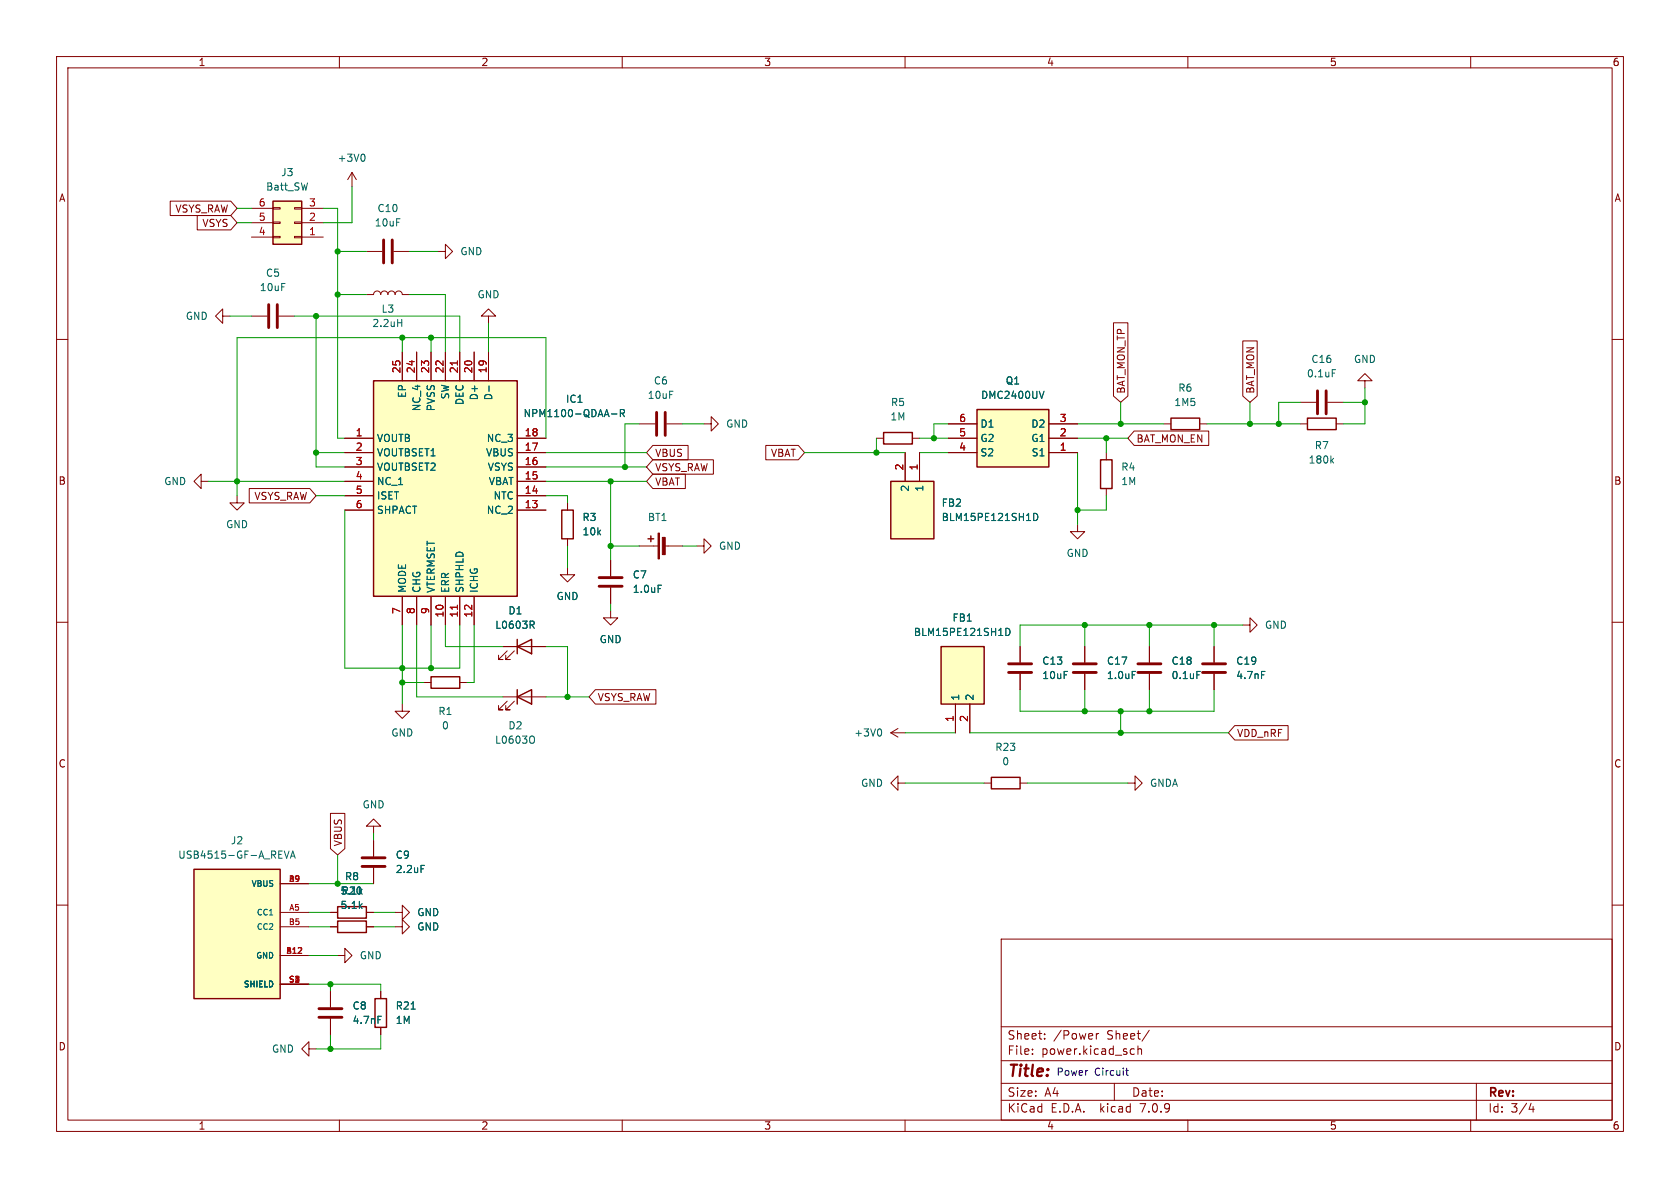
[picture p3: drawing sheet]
<svg xmlns="http://www.w3.org/2000/svg" width="297mm" height="210mm" viewBox="0 0 297 210" stroke-linecap="round" stroke-linejoin="round" font-family="sans-serif">
<g fill="none" stroke="#840000" stroke-width=".18">
<path d="M10 10h277v190h-277zM12 12h273v186h-273zM60 10v2M110 10v2M160 10v2M210 10v2M260 10v2M30.1 35.6h10.7l1.1 1.2-1.1 1.3h-10.7zM34.9 38.1h5.9l1.1 1.3-1.1 1.2h-5.9zM44.4 39.4h3.9M44.4 36.8h3.9M48.3 36.7h1.2v.3h-1.2z"/>
<path d="M48.3 39.2h1.2v.3h-1.2zM52.1 36.7h1.2v.3h-1.2zM52.1 39.2h1.2v.3h-1.2zM53.3 39.4h3.8M53.3 36.8h3.8M62.2 30.5l-.7 1.3M62.2 30.5v2.5M62.2 30.5l.8 1.3M10 60h2M39.4 55.9v-1.3l-1.3 1.3 1.3 1.3v-1.3h1.2M44.4 55.9h2.8M44.4 41.9h3.9"/>
<path d="M48.3 41.8h1.2v.2h-1.2zM49.3 55.9h2.8M52.1 41.8h1.2v.2h-1.2zM53.3 41.9h3.8M64.8 52.1h1.2a.64 .64 0 0 1 .7-.7 .64 .64 0 0 1 .6 .7 .64 .64 0 0 1 .6-.7 .64 .64 0 0 1 .7 .7 .64 .64 0 0 1 .6-.7 .64 .64 0 0 1 .6 .7 .64 .64 0 0 1 .7-.7 .64 .64 0 0 1 .6 .7h1.3M64.8 44.5h2.8M69.6 44.5h2.8M77.5 44.5h1.2v-1.3l1.3 1.3-1.3 1.2v-1.2M86.4 55.9h1.2l-1.2-1.3-1.3 1.3h1.3v1.3M196.8 57.1h2.6v12.9l-1.3 1.1-1.3-1.1zM285 60h2M61 77.5h5"/>
<path d="M71.1 62.2v5.1M73.7 62.2v5.1M76.2 62.2v5.1M78.7 62.2v5.1M81.3 62.2v5.1M83.8 62.2v5.1M86.4 62.2v5.1M91.4 77.5h5.1M113 74.9h2.8M115.4 78.7h6.2v2.6h-6.2l-1.1-1.3zM117.9 74.9h2.7M124.5 74.9h1.2v-1.2l1.3 1.2-1.3 1.3v-1.3"/>
<path d="M135.4 78.7h5.7l1.1 1.3-1.1 1.3h-5.7zM154.9 77.5h1.3M161.3 77.5h1.3M167.6 74.9h5.1M167.6 77.5h5.1M185.4 74.9h5.1M185.4 77.5h5.1M200.5 76.2h13.2v2.5h-13.2l-1.1-1.2zM205.7 74.9h1.3M212.1 74.9h1.3M219.7 60.3h2.6v9.7l-1.3 1.1-1.3-1.1zM229.9 74.9h1.2"/>
<path d="M229.9 71.1h2.8M234.7 71.1h2.8M236.2 74.9h1.3M241.3 67.3h1.3l-1.3-1.3-1.3 1.3h1.3v1.3M35.6 85.1v-1.3l-1.3 1.3 1.3 1.3v-1.3h1.2M41.9 87.6v1.3h1.3l-1.3 1.3-1.3-1.3h1.3M44.1 86.4h10.7l1.1 1.2-1.1 1.3h-10.7zM61 80h5M61 90.2h5M61 87.6h5M61 85.1h5M61 82.6h5"/>
<path d="M91.4 80h5.1M91.4 90.2h5.1M91.4 87.6h5.1M91.4 85.1h5.1M91.4 82.6h5.1M100.3 88.9v1.3M100.3 95.3v1.2M107.9 99.1v2.8M113 96.5h3.3M115.4 81.3h10.7v2.5h-10.7l-1.1-1.2zM115.4 83.8h5.8v2.6h-5.8l-1.1-1.3zM117.3 96.5h3.3"/>
<path d="M123.2 96.5h1.3v-1.2l1.2 1.2-1.2 1.3v-1.3M160 80v5.1M162.6 80v5.1M167.6 80h5.1M185.4 80h5.1M190.5 92.7v1.3h1.3l-1.3 1.3-1.3-1.3h1.3M195.6 80v1.3M195.6 86.4v1.2M10 110h2M71.1 105.4v5.1M73.7 105.4v5.1M76.2 105.4v5.1"/>
<path d="M78.7 105.4v5.1M81.3 105.4v5.1M83.8 105.4v5.1M88.9 114.3h7.6M89.7 115.1l-1.6 1.5h.8h-.8v-.8M90.9 115.1l-1.5 1.5h.8h-.8v-.8M100.3 100.3v1.3h1.3l-1.3 1.3-1.2-1.3h1.2M107.9 108v1.2h1.3l-1.3 1.3-1.2-1.3h1.2M107.9 103.9v2.8M180.3 114.3v2.8M180.3 119.1v2.8M191.8 114.3v2.8"/>
<path d="M191.8 119.1v2.8M203.2 114.3v2.8M203.2 119.1v2.8M214.6 114.3v2.8M214.6 119.1v2.8M219.7 110.5h1.3v-1.3l1.2 1.3-1.2 1.3v-1.3M285 110h2M71.1 124.5v1.2h1.3l-1.3 1.3-1.3-1.3h1.3M74.9 120.7h1.3M81.3 120.7h1.2M88.9 123.2h7.6M89.7 124l-1.6 1.5h.8h-.8v-.8"/>
<path d="M90.9 124l-1.5 1.5h.8h-.8v-.8M105.3 121.9h10.7v2.6h-10.7l-1.2-1.3zM157.5 129.5l1.2 .8M157.5 129.5h2.5M158.7 138.4v-1.2l-1.2 1.2 1.2 1.3v-1.3h1.3M158.7 128.8l-1.2 .7M168.9 124.5v5M171.4 124.5v5M174 138.4h1.3M180.3 138.4h1.3M199.4 138.4h1.3v-1.2l1.2 1.2-1.2 1.3v-1.3M218.3 128.3h9.4v2.5h-9.4l-1.1-1.3z"/>
<path d="M10 160h2M49.5 156.2h5.1M58.4 143.8h2.6v6.2l-1.3 1.1-1.3-1.1zM66 146.1h1.3l-1.3-1.3-1.2 1.3h1.2v1.2M66 148.6v2.8M66 153.4v2.8M285 160h2M49.5 161.3h5.1M49.5 163.8h5.1M49.5 168.9h5.1M49.5 174h5.1M58.4 161.3h1.3"/>
<path d="M58.4 163.8h1.3M58.4 175.3v2.8M59.7 168.9h1.3v-1.3l1.2 1.3-1.2 1.3v-1.3M64.8 161.3h1.2M64.8 163.8h1.2M67.3 175.3v1.2M69.8 161.3h1.3v-1.3l1.3 1.3-1.3 1.3v-1.3M69.8 163.8h1.3v-1.2l1.3 1.2-1.3 1.3v-1.3M177 166h108v32h-108zM54.6 185.4v-1.2l-1.3 1.2 1.3 1.3v-1.3h1.3M58.4 180.1v2.8M60 198v2"/>
<path d="M67.3 181.6v1.3M110 198v2M160 198v2M177 194.5h108M177 191.5h108M177 187.5h108M177 181.5h108M182.5 186.3v.1M182.5 185.5v.1M184.7 183.6v.1M184.7 182.8v.1M193.8 182.7v1"/>
<path d="M194.2 182.7l-.2 .1-.2 .2M197 191.5v3M200.1 185.4l.4 .1M200.5 186.3l-.4 .1M201.2 185.5l.2-.1 .3 .1 .1 .9M201.2 184.9v1.5M203.2 182.1l-1.3 2M210 198v2M260 198v2M261 191.5v6.5M270.7 195l-.4 1.1h.9M271 195.6v1"/>
</g>
<g fill="none" stroke="#006464" stroke-width=".18">
<path d="M64.2 27.2a.79 .79 0 0 1 0 1.3M70.3 57.1h.7M71 56.5v1.2M86.5 68.2v1M108.1 73.2h1M109.7 73.1l.6-.1 .1-.2-.1-.3-.6-.1v1.3M110 73.1l.4 .6M184.6 69.2l-.5 1.2M235.5 65.3h.6M182.7 90.7a.64 .64 0 0 1 .8 .7 .64 .64 0 0 1-.8 .6zM235.4 81.4l.4 .5M235.8 81l-.5 .5"/>
<path d="M93.7 109.8h.5l.2 .2-.1 .4-.6 .1M94 110.5l.4 .6M116.3 103.4h.7M177.8 111.1a.64 .64 0 0 1 .8 .6 .64 .64 0 0 1-.8 .6zM200.2 118.7h.6M211.6 118.7h.6M223 118.7h.6M94.2 130.1l.1 .1a.81 .81 0 0 1-.1 1.2M155.6 128.8a.79 .79 0 0 1 0 1.3M50.3 150.4l.4 1.3 .4-1.3M51.3 151.7l.5-1.3 .4 1.3M51.5 151.3h.6"/>
<path d="M74.4 153h.6M66.8 179.6h.6M72.7 178.4h.7"/>
</g>
<g fill="none" stroke="#840000" stroke-width=".25">
<path d="M48.3 35.6h5v7.6h-5zM66 67.3h25.4v38.1h-25.4zM156.2 76.5h5.1v2h-5.1zM172.7 72.4h12.7v10.2h-12.7zM207 73.9h5.1v2h-5.1zM231.1 73.9h5.1v2h-5.1zM99.3 90.2h2v5.1h-2zM114.6 95.3h1M115.1 94.7v1.1M157.5 85.1h7.6v10.2h-7.6zM194.6 81.3h2v5.1h-2zM76.2 119.6h5.1v2.1h-5.1z"/>
<path d="M91.4 114.3l2.6-1.3v2.6zM91.4 113v2.6M166.4 114.3h7.6v10.2h-7.6zM91.4 123.2l2.6-1.3v2.6zM91.4 121.9v2.6M175.3 137.4h5v2h-5zM34.3 153.7h15.2v22.8h-15.2zM59.7 160.3h5.1v2h-5.1zM59.7 162.8h5.1v2h-5.1zM66.3 176.5h2v5.1h-2z"/>
</g>
<g fill="none" stroke="#840000" stroke-width=".51">
<path d="M47.5 53.8v4.1M49 53.8v4.1M67.8 42.4v4.1M69.3 42.4v4.1M116.1 72.9v4.1M117.6 72.9v4.1M232.9 69.1v4.1M234.4 69.1v4.1M105.9 102.1h4.1M105.9 103.6h4.1M178.3 117.3h4.1M178.3 118.9h4.1"/>
<path d="M189.7 117.3h4.1M189.7 118.9h4.1M201.2 117.3h4M201.2 118.9h4M212.6 117.3h4.1M212.6 118.9h4.1M64 151.6h4.1M64 153.2h4.1M56.4 178.3h4.1M56.4 179.8h4.1"/>
</g>
<g fill="#ffffc2" stroke="#ffffc2" stroke-width=".18">
<path d="M34.3 153.7h15.2v22.8h-15.2z"/>
<path d="M166.4 114.3h7.6v10.2h-7.6z"/>
<path d="M48.3 35.6h5v7.6h-5z"/>
<path d="M172.7 72.4h12.7v10.2h-12.7z"/>
<path d="M157.5 85.1h7.6v10.2h-7.6z"/>
<path d="M66 67.3h25.4v38.1h-25.4z"/>
</g>
<g fill="#840000" stroke="#840000" stroke-width=".18">
<path d="M116.3 94.2h.3v4.6h-.3z"/>
<path d="M117.1 95h.5v3h-.5z"/>
</g>
<path d="M80.9 63.8v.7M80.9 107v.7" fill="none" stroke="#a90000" stroke-width=".18"/>
<path d="M199 189.2h.5M199.2 188.8v1.1l.3 .2" fill="none" stroke="#0000c2" stroke-width=".18"/>
<g fill="none" stroke="#009600" stroke-width=".18">
<path d="M41.9 39.4h2.5M41.9 36.8h2.5M57.1 36.8h2.6v40.7h1.3M62.2 33v6.4h-5.1M40.6 55.9h3.8M52.1 55.9h29.2v6.3M55.9 55.9v26.7h5.1M59.7 52.1h5.1M59.7 44.5h5.1M71.1 59.7v2.5M72.4 52.1h6.3v10.1M72.4 44.5h5.1"/>
<path d="M76.2 59.7v2.5M86.4 57.2v5M96.5 77.5v-17.8h-54.6v27.9M113 74.9h-2.5v7.7M120.6 74.9h3.9M154.9 77.5v2.5M162.6 77.5h5M167.6 74.9h-2.5v2.6M190.5 74.9h15.2M190.5 77.5h8.9M195.6 77.5v2.5M198.1 71.1v3.8"/>
<path d="M213.4 74.9h16.5M221 71.1v3.8M229.9 71.1h-3.8v3.8M237.5 71.1h3.8M241.3 68.6v6.3h-3.8M36.8 85.1h24.2M55.9 80h5.1M55.9 87.6h5.1M61 90.2v27.9h20.3v-7.6M96.5 87.6h3.8v1.3M96.5 80h17.8M96.5 82.6h17.8"/>
<path d="M96.5 85.1h17.8M100.3 96.5v3.8M107.9 96.5h5.1M107.9 85.1v14M120.6 96.5h2.6M142.2 80h17.8M162.6 80h5M190.5 80v12.7M195.6 87.6v2.6h-5.1M71.1 110.5v14M73.7 110.5v12.7h15.2M76.2 110.5v7.6"/>
<path d="M78.7 110.5v3.8h10.2M83.8 110.5v10.2h-1.3M96.5 114.3h3.8v8.9M107.9 106.7v1.3M191.8 110.5v3.8M203.2 110.5v3.8M214.6 110.5v3.8M219.7 110.5h-39.4v3.8M71.1 120.7h3.8M96.5 123.2h7.6M160 138.4h14M160 129.5h8.9"/>
<path d="M171.4 129.5h45.8M180.3 121.9v3.8h34.3v-3.8M181.6 138.4h17.8M191.8 121.9v3.8M198.1 125.7v3.8M203.2 121.9v3.8M54.6 156.2h11.4M59.7 151.1v5.1M66 147.3v1.3M54.6 163.8h3.8M54.6 174h12.7v1.3M54.6 168.9h5.1"/>
<path d="M54.6 161.3h3.8M58.4 174v1.3M66 163.8h3.8M66 161.3h3.8M58.4 182.9v2.5M67.3 182.9v2.5h-11.4"/>
</g>
<g fill="#009600" stroke="#009600" stroke-width=".18">
<circle cx="41.9" cy="85.1" r=".46"/>
<circle cx="59.7" cy="44.5" r=".46"/>
<circle cx="59.7" cy="52.1" r=".46"/>
<circle cx="71.1" cy="59.7" r=".46"/>
<circle cx="55.9" cy="55.9" r=".46"/>
<circle cx="203.2" cy="110.5" r=".46"/>
<circle cx="191.8" cy="110.5" r=".46"/>
<circle cx="154.9" cy="80" r=".46"/>
<circle cx="165.1" cy="77.5" r=".46"/>
<circle cx="71.1" cy="120.7" r=".46"/>
<circle cx="100.3" cy="123.2" r=".46"/>
<circle cx="76.2" cy="118.1" r=".46"/>
<circle cx="76.2" cy="59.7" r=".46"/>
<circle cx="55.9" cy="80" r=".46"/>
<circle cx="110.5" cy="82.6" r=".46"/>
<circle cx="107.9" cy="85.1" r=".46"/>
<circle cx="71.1" cy="118.1" r=".46"/>
<circle cx="107.9" cy="96.5" r=".46"/>
<circle cx="198.1" cy="74.9" r=".46"/>
<circle cx="226.1" cy="74.9" r=".46"/>
<circle cx="190.5" cy="90.2" r=".46"/>
<circle cx="241.3" cy="71.1" r=".46"/>
<circle cx="221" cy="74.9" r=".46"/>
<circle cx="195.6" cy="77.5" r=".46"/>
<circle cx="198.1" cy="125.7" r=".46"/>
<circle cx="203.2" cy="125.7" r=".46"/>
<circle cx="191.8" cy="125.7" r=".46"/>
<circle cx="198.1" cy="129.5" r=".46"/>
<circle cx="214.6" cy="110.5" r=".46"/>
<circle cx="58.4" cy="174" r=".46"/>
<circle cx="58.4" cy="185.4" r=".46"/>
<circle cx="59.7" cy="156.2" r=".46"/>
</g>
<text font-size="2.8" fill="#840000" x="178" y="190.9">Title:</text>
<g font-size="2.1" fill="#840000">
<text x="178" y="184">Sheet:</text>
<text x="186.2" y="184">/Power</text>
<text x="195.7" y="184">Sheet/</text>
<text x="178" y="186.7">File:</text>
<text x="184.1" y="186.7">power.kicad_sch</text>
<text x="178" y="196.9">KiCad</text>
<text x="178" y="194.1">Size:</text>
<text x="184.7" y="194.1">A4</text>
<text x="185.7" y="196.9">E.D.A.</text>
<text x="194.6" y="196.9">kicad</text>
<text x="200" y="194.1">Date:</text>
<text x="201.8" y="196.9">7.0.9</text>
<text x="263" y="194.3">Rev:</text>
<text x="263" y="196.9">Id:</text>
<text x="267.1" y="196.9">3/4</text>
</g>
<g font-size="1.8" fill="#840000">
<text x="35" y="11.9">1</text>
<text x="85" y="11.9">2</text>
<text x="135" y="11.9">3</text>
<text x="185" y="11.9">4</text>
<text x="235" y="11.9">5</text>
<text x="285" y="11.9">6</text>
<text x="10.3" y="35.9">A</text>
<text x="285.3" y="35.9">A</text>
<text x="30.9" y="37.8">VSYS_RAW</text>
<text x="35.7" y="40.3">VSYS</text>
<text x="199.1" y="69.7" transform="rotate(-90 199.1 69.7)">BAT_MON_TP</text>
<text x="221.9" y="69.7" transform="rotate(-90 221.9 69.7)">BAT_MON</text>
<text x="115.7" y="83.5">VSYS_RAW</text>
<text x="115.7" y="81">VBUS</text>
<text x="136.2" y="81">VBAT</text>
<text x="200.8" y="78.4">BAT_MON_EN</text>
<text x="10.3" y="85.9">B</text>
<text x="44.9" y="88.6">VSYS_RAW</text>
<text x="115.7" y="86">VBAT</text>
<text x="285.3" y="85.9">B</text>
<text x="105.6" y="124.1">VSYS_RAW</text>
<text x="218.6" y="130.5">VDD_nRF</text>
<text x="10.3" y="135.9">C</text>
<text x="285.3" y="135.9">C</text>
<text x="60.6" y="149.7" transform="rotate(-90 60.6 149.7)">VBUS</text>
<text x="10.3" y="185.9">D</text>
<text x="285.3" y="185.9">D</text>
<text x="35" y="199.9">1</text>
<text x="85" y="199.9">2</text>
<text x="135" y="199.9">3</text>
<text x="185" y="199.9">4</text>
<text x="235" y="199.9">5</text>
<text x="285" y="199.9">6</text>
</g>
<g font-size="1.8" fill="#006464">
<text x="59.6" y="28.8">+3V0</text>
<text x="46.9" y="33.9">Batt_SW</text>
<text x="49.6" y="31.3">J3</text>
<text x="66.1" y="40.2">10uF</text>
<text x="66.6" y="37.7">C10</text>
<text x="81.3" y="45.3">GND</text>
<text x="45.8" y="51.7">10uF</text>
<text x="46.9" y="49.1">C5</text>
<text x="84.3" y="52.9">GND</text>
<text x="32.7" y="56.7">GND</text>
<text x="65.7" y="58">2.2uH</text>
<text x="67.4" y="55.5">L3</text>
<text x="231.7" y="64.4">C16</text>
<text x="239.3" y="64.4">GND</text>
<text x="72" y="70.4" transform="rotate(-90 72 70.4)">EP</text>
<text x="79.6" y="70.7" transform="rotate(-90 79.6 70.7)">SW</text>
<text x="82.1" y="71.7" transform="rotate(-90 82.1 71.7)">DEC</text>
<text x="84.7" y="70.9" transform="rotate(-90 84.7 70.9)">D+</text>
<text x="87.2" y="70.9" transform="rotate(-90 87.2 70.9)">D-</text>
<text x="100" y="71.4">IC1</text>
<text x="114.4" y="70.7">10uF</text>
<text x="115.5" y="68.2">C6</text>
<text x="157.4" y="72">R5</text>
<text x="173.3" y="70.7">DMC2400UV</text>
<text x="177.7" y="68.2">Q1</text>
<text x="207.5" y="72">1M5</text>
<text x="208.2" y="69.4">R6</text>
<text x="230.9" y="66.9">0.1uF</text>
<text x="74.5" y="72.8" transform="rotate(-90 74.5 72.8)">NC_4</text>
<text x="77.1" y="72.8" transform="rotate(-90 77.1 72.8)">PVSS</text>
<text x="92.5" y="73.9">NPM1100-QDAA-R</text>
<text x="128.3" y="75.8">GND</text>
<text x="157.3" y="74.5">1M</text>
<text x="173.2" y="75.8">D1</text>
<text x="182.2" y="75.8">D2</text>
<text x="66.5" y="78.3">VOUTB</text>
<text x="66.5" y="80.9">VOUTBSET1</text>
<text x="66.5" y="83.4">VOUTBSET2</text>
<text x="85.8" y="80.9">VBUS</text>
<text x="86" y="78.3">NC_3</text>
<text x="86.1" y="83.4">VSYS</text>
<text x="173.2" y="80.9">S2</text>
<text x="173.2" y="78.3">G2</text>
<text x="182.2" y="78.3">G1</text>
<text x="182.3" y="80.9">S1</text>
<text x="198.1" y="83.4">R4</text>
<text x="231.2" y="82.1">180k</text>
<text x="232.3" y="79.6">R7</text>
<text x="28.9" y="86">GND</text>
<text x="66.5" y="86">NC_1</text>
<text x="66.5" y="88.5">ISET</text>
<text x="86.3" y="86">VBAT</text>
<text x="87.2" y="88.5">NTC</text>
<text x="160.9" y="87" transform="rotate(-90 160.9 87)">2</text>
<text x="163.4" y="87" transform="rotate(-90 163.4 87)">1</text>
<text x="166.4" y="89.8">FB2</text>
<text x="198.1" y="86">1M</text>
<text x="39.9" y="93.6">GND</text>
<text x="66.5" y="91">SHPACT</text>
<text x="86" y="91">NC_2</text>
<text x="102.9" y="92.3">R3</text>
<text x="102.9" y="94.8">10k</text>
<text x="114.4" y="92.3">BT1</text>
<text x="166.4" y="92.3">BLM15PE121SH1D</text>
<text x="127" y="97.4">GND</text>
<text x="188.5" y="98.7">GND</text>
<text x="72" y="104.9" transform="rotate(-90 72 104.9)">MODE</text>
<text x="74.5" y="104.9" transform="rotate(-90 74.5 104.9)">CHG</text>
<text x="77.1" y="104.9" transform="rotate(-90 77.1 104.9)">VTERMSET</text>
<text x="79.6" y="104.9" transform="rotate(-90 79.6 104.9)">ERR</text>
<text x="82.1" y="104.9" transform="rotate(-90 82.1 104.9)">SHPHLD</text>
<text x="84.7" y="104.9" transform="rotate(-90 84.7 104.9)">ICHG</text>
<text x="98.3" y="106.3">GND</text>
<text x="111.8" y="102.5">C7</text>
<text x="111.8" y="105">1.0uF</text>
<text x="87.5" y="111.4">L0603R</text>
<text x="89.8" y="108.8">D1</text>
<text x="105.9" y="113.9">GND</text>
<text x="161.5" y="112.6">BLM15PE121SH1D</text>
<text x="168.3" y="110.1">FB1</text>
<text x="223.5" y="111.4">GND</text>
<text x="184.2" y="117.7">C13</text>
<text x="195.6" y="117.7">C17</text>
<text x="207" y="117.7">C18</text>
<text x="218.4" y="117.7">C19</text>
<text x="169.8" y="124" transform="rotate(-90 169.8 124)">1</text>
<text x="172.3" y="124" transform="rotate(-90 172.3 124)">2</text>
<text x="184.2" y="120.2">10uF</text>
<text x="195.6" y="120.2">1.0uF</text>
<text x="207" y="120.2">0.1uF</text>
<text x="218.4" y="120.2">4.7nF</text>
<text x="69.1" y="130.4">GND</text>
<text x="77.4" y="126.6">R1</text>
<text x="78" y="129.1">0</text>
<text x="87.4" y="131.7">L0603O</text>
<text x="89.8" y="129.1">D2</text>
<text x="150.9" y="130.4">+3V0</text>
<text x="175.9" y="132.9">R23</text>
<text x="177.1" y="135.5">0</text>
<text x="64" y="143.1">GND</text>
<text x="152.1" y="139.3">GND</text>
<text x="203.2" y="139.3">GNDA</text>
<text x="40.7" y="149.5">J2</text>
<text x="31.4" y="152">USB4515-GF-A_REVA</text>
<text x="60.9" y="155.8">R8</text>
<text x="69.9" y="152">C9</text>
<text x="69.9" y="154.5">2.2uF</text>
<text x="60.1" y="160.9">5.1k</text>
<text x="60.3" y="158.3">R20</text>
<text x="73.7" y="162.2">GND</text>
<text x="73.7" y="164.7">GND</text>
<text x="63.5" y="169.8">GND</text>
<text x="62.2" y="178.7">C8</text>
<text x="69.9" y="178.7">R21</text>
<text x="62.2" y="181.2">4.7nF</text>
<text x="69.9" y="181.2">1M</text>
<text x="48" y="186.3">GND</text>
</g>
<g font-size="1.8" fill="#a90000">
<text x="45.6" y="41.7">4</text>
<text x="45.6" y="39.1">5</text>
<text x="45.6" y="36.6">6</text>
<text x="54.5" y="41.7">1</text>
<text x="54.5" y="39.1">2</text>
<text x="54.5" y="36.6">3</text>
<text x="70.9" y="66.1" transform="rotate(-90 70.9 66.1)">25</text>
<text x="73.4" y="66.1" transform="rotate(-90 73.4 66.1)">24</text>
<text x="75.9" y="66.1" transform="rotate(-90 75.9 66.1)">23</text>
<text x="78.5" y="66.1" transform="rotate(-90 78.5 66.1)">22</text>
<text x="81" y="66.1" transform="rotate(-90 81 66.1)">21</text>
<text x="83.6" y="66.1" transform="rotate(-90 83.6 66.1)">20</text>
<text x="86.1" y="66.1" transform="rotate(-90 86.1 66.1)">19</text>
<text x="62.8" y="77.2">1</text>
<text x="92.7" y="77.2">18</text>
<text x="169.5" y="77.2">5</text>
<text x="169.5" y="74.7">6</text>
<text x="187.3" y="77.2">2</text>
<text x="187.3" y="74.7">3</text>
<text x="62.8" y="79.8">2</text>
<text x="62.8" y="82.3">3</text>
<text x="92.7" y="82.3">16</text>
<text x="92.7" y="79.8">17</text>
<text x="159.8" y="83.3" transform="rotate(-90 159.8 83.3)">2</text>
<text x="162.3" y="83.3" transform="rotate(-90 162.3 83.3)">1</text>
<text x="169.5" y="79.8">4</text>
<text x="187.3" y="79.8">1</text>
<text x="62.8" y="84.8">4</text>
<text x="62.8" y="87.4">5</text>
<text x="62.8" y="89.9">6</text>
<text x="92.7" y="89.9">13</text>
<text x="92.7" y="87.4">14</text>
<text x="92.7" y="84.8">15</text>
<text x="70.9" y="108.7" transform="rotate(-90 70.9 108.7)">7</text>
<text x="73.4" y="108.7" transform="rotate(-90 73.4 108.7)">8</text>
<text x="75.9" y="108.7" transform="rotate(-90 75.9 108.7)">9</text>
<text x="78.5" y="109.3" transform="rotate(-90 78.5 109.3)">10</text>
<text x="81" y="109.3" transform="rotate(-90 81 109.3)">11</text>
<text x="83.6" y="109.3" transform="rotate(-90 83.6 109.3)">12</text>
<text x="168.7" y="127.7" transform="rotate(-90 168.7 127.7)">1</text>
<text x="171.2" y="127.7" transform="rotate(-90 171.2 127.7)">2</text>
</g>
<g font-size="1.8" fill="#0000c2">
<text x="186.7" y="190.2">Power</text>
<text x="193.5" y="190.2">Circuit</text>
</g>
<g font-size="1.4" fill="#a90000">
<text x="51" y="156">B9</text>
<text x="51" y="161">A5</text>
<text x="51" y="163.6">B5</text>
<text x="50.5" y="168.7">B12</text>
<text x="51" y="173.7">S1</text>
<text x="51.9" y="173.7">2</text>
</g>
<g font-size="1.4" fill="#006464">
<text x="44.3" y="156.9">VBUS</text>
<text x="45.3" y="162">CC1</text>
<text x="45.3" y="164.6">CC2</text>
<text x="45.2" y="169.6">GND</text>
<text x="43" y="174.7">SHIELD</text>
</g>
</svg>
